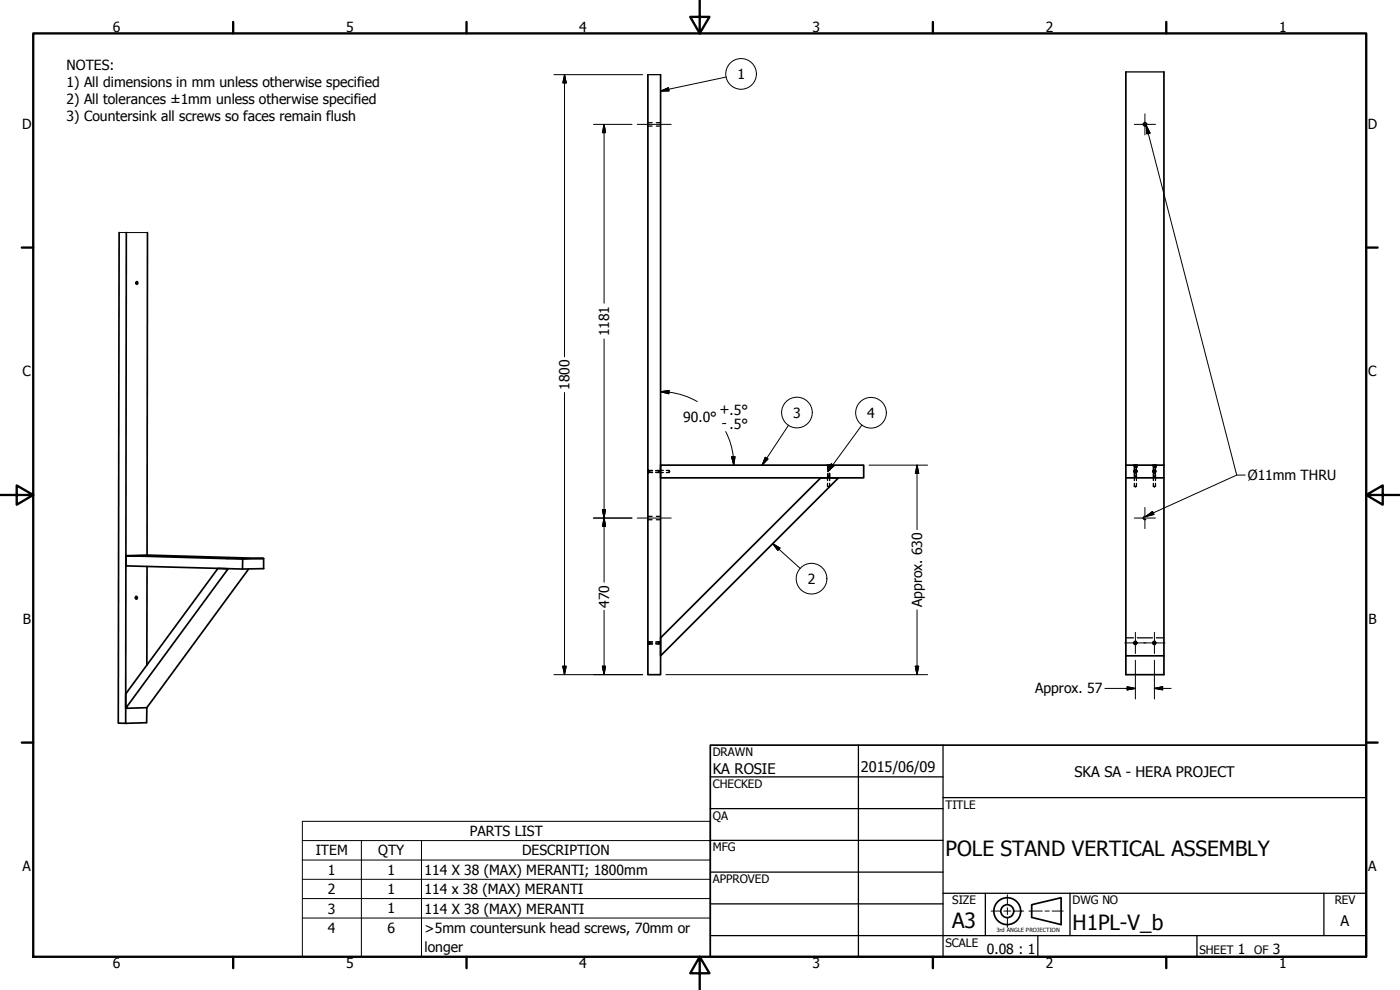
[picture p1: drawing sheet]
<svg xmlns="http://www.w3.org/2000/svg" width="420mm" height="297mm" viewBox="0 0 420 297" stroke-linecap="round" stroke-linejoin="round" font-family="sans-serif">
<!-- layer: Visible (ANSI) -->
<g fill="none" stroke="#000" stroke-width=".51">
<path d="M194.4 22.4v180h3.8v-180M337.9 21.6v118M349.3 21.6v118M35.8 69.8l-.3 147.2h2.2l.2-147.2M44.3 69.8l-.2 96.7M41 84.6a.32 .32 0 0 1 .4 .1 .32 .32 0 0 1-.1 .4 .32 .32 0 0 1-.5-.1zM198.2 139.6h61v3.8h-61zM337.9 139.6h11.4v3.8h-11.4zM337.9 143.4v53.4h11.4v-53.4M37.8 166.7l6.3-.2 35 1.1-6.3 .2zM37.8 166.7v3.1l35 .9 6.3-.1v-3M44.1 170v29.6"/>
<path d="M67.9 167.5h.9zM71.1 167.4h.9zM72.8 167.8v2.9M74.6 170.7l-30.5 41.6-6.4 .2v-4.3l27.7-37.7 3.1 .2-30.8 41.8M198.2 191.4l48.1-48h5.4l-53.5 53.4zM337.9 196.8v5.6h11.4v-5.6M44.1 212.3l-.1 4.5-6.3 .2"/>
<circle cx="343.6" cy="37.3" r=".48"/>
<circle cx="41" cy="179.3" r=".36"/>
</g>
<!-- layer: Visible Narrow (ANSI) -->
<path d="M194.4 22.4h3.8M337.9 21.6h11.4" fill="none" stroke="#000" stroke-width=".38"/>
<!-- layer: Hidden (ANSI) -->
<g fill="none" stroke="#000" stroke-width=".38">
<path d="M194.4 37.8h1.3M194.4 36.8h1.3M197 37.8h1.2M197 36.8h1.2M248.1 139.6h.1M248.3 139.7l.3 .1M248.3 139.7h.2M248.3 139.7v.1M248.4 139.9h.1M248.4 139.8v1.2M248.5 139.9l.2 .1M248.5 139.7h.1"/>
<path d="M248.5 139.9h.1M248.5 139.6l-.2 .1M248.5 139.8l.2 .1M248.5 139.6l.1 .2M248.6 139.6l.1 .3M248.7 139.8v.1M248.7 139.8l.1 .1M248.7 139.6v.3l-.2-.1M248.8 139.6h.1M248.8 139.8h.2M248.8 139.9h.1M248.8 139.6v.3"/>
<path d="M248.9 139.6l.3 .1zM248.9 139.9l-.1 .1M248.9 139.7h.1M249 139.9h-.1M249 139.8v1.2M249.2 139.7l-.2 .1M249.3 139.6h-.1M340.1 139.6h.1M340.3 139.7h.3M340.3 139.7l.2 .2M340.5 139.9v.1M340.5 139.9h.2"/>
<path d="M340.5 139.7h.1M340.6 139.6l.1 .1M340.6 139.6l-.3 .1M340.7 139.8l.1 .1M340.7 139.6h.1M340.7 139.8h-.3v1.2M340.7 139.6v.2M340.7 139.8h.1M340.7 139.8v.1M340.8 139.6h.1M340.8 139.8l-.1 .1M340.8 139.8l.1 .1"/>
<path d="M340.8 139.9h.2M340.8 139.6l-.1 .3M340.9 139.9h.1M340.9 139.8h.2M340.9 139.7h-.1M340.9 139.6l.3 .1zM341 139.9v.1M341 139.7h.1M341.1 139.8v1.2M341.1 139.9h-.1M341.2 139.7l-.1 .1M341.4 139.6h-.2"/>
<path d="M345.8 139.6h.1M346 139.7h.3M346 139.7l.1 .1M346.1 139.8h.2M346.1 139.8v1.2M346.1 139.9h.1M346.2 139.9l.2 .1M346.2 139.9h.2M346.2 139.7h.1M346.3 139.6l.1 .1M346.3 139.6l-.3 .1M346.3 139.8h.1"/>
<path d="M346.4 139.6h.1M346.4 139.8h.1M346.4 139.6l.1 .3M346.4 139.6l.1 .1M346.5 139.8h.1M346.5 139.6h.1M346.5 139.9h.2M346.5 139.6v.3M346.5 139.6v.1M346.6 139.6h.3M346.6 139.6l.3 .1M346.7 139.9l-.2 .1"/>
<path d="M346.7 139.7h-.1M346.8 139.8l-.2 .1M346.8 139.8v1.2M346.8 139.9h-.1M346.9 139.6v.1M346.9 139.7l-.1 .1M347.1 139.6h-.1M194.4 141h.1M194.4 141.9h.1M194.4 141.7h.1M194.4 141l.3 .2M194.4 155.9h1.3"/>
<path d="M194.4 154.9h1.3M194.4 141v.3M194.4 141.6v.3M194.4 141.2h.1M194.4 141.3h.2M194.6 141.3l.2 .2h-.4h.2M194.6 141.4v.1M194.6 141.5v.1M194.6 141.5h.1M194.7 141.4h.1M194.6 141.5v.3M194.6 141.8l-.2 .2"/>
<path d="M194.6 141.8h1.2M194.7 141.2h.1M194.7 141.7h.1M194.7 141.2v.1M194.7 141.5v.2M194.7 141.5l-.1 .2M194.7 141.7l-.1 .1M194.9 141.2h.1M194.8 141.7h.1M194.8 141.2v.2M194.8 141.5v.2M194.9 141.7h.1"/>
<path d="M194.9 141.2v.1M194.9 141.5v.2M194.9 141.2h.9M194.9 141.7h.9M195.8 141.1h-1.2l.1 .3M196.7 141.2h1M196.7 141.7h1M197 155.9h1.2M197 154.9h1.2M197 141.8h2.1M197 141.1h2.1M197.7 141.2v.1"/>
<path d="M197.7 141.5v.2M197.7 141.7h.1M197.9 141.2v.2M197.9 141.5v.2M200 141.8h.8M200 141.1h.8M200.8 141.1v.2M200.8 141.5v.3M200.8 141.1l.1 .1M200.9 141.7l-.1 .1M200.9 141.3v.2M248.3 145.9h.2"/>
<path d="M248.3 145.9l.2 .1M248.3 143.4v.8M248.3 145v.9M248.4 142.2v1.2M248.5 142.9h.1M248.5 142v1.2h.2M248.5 140.1h.2M248.5 146h.3M248.6 140.1l-.1 .9M248.8 145.9h.2M248.8 142.9h.1M248.8 140.1l.1 .9"/>
<path d="M248.8 140.1h.1M248.9 142l-.1 1.2M249 145.9l-.1 .1M249 145v.9M249 142.2v2M340.4 141.7a.43 .43 0 0 1 .3-.7 .43 .43 0 0 1 .4 .7M340.4 145.9h.3M340.4 145.9l.2 .1M340.4 142.2v2M340.4 145v.9M340.5 140h.1M340.5 141.4h.1"/>
<path d="M340.5 142.9h.2M340.5 140h.2M340.5 142.9l.1 .1M340.5 142v.9M340.6 141.5v-.1a.23 .23 0 0 1 .3-.2 .23 .23 0 0 1 0 .4M340.6 143.1l.1 .1M340.6 140.1h.1M340.6 141.3h.1M340.6 141.3l.1 .4M340.6 141.5h.1M340.6 141.3l.1 .1M340.6 141.4v.1"/>
<path d="M340.7 141.7h.1M340.7 140.1h-.2v.9M340.7 141.2h.1M340.7 146h.2M340.7 141.2l-.2 .3 .1 .1M340.7 141.2l.3 .4M340.7 141.6h.1M340.7 141.3h.1M340.7 141.2l.2 .3M340.7 141.3h.2M340.8 141.3h.1M340.8 141.5h.1"/>
<path d="M340.8 141.6h.1M340.8 141.4h.1M340.8 141.7h.1M340.8 140h.2M340.8 140.1h.2M340.9 140.1l.1 .9a.51 .51 0 0 0-.8 .5 .51 .51 0 0 0 .8 .4M340.9 141.5h.1M340.9 145.9h.2M340.9 142.9h.1M340.9 141.3h.1M340.9 141.3l-.1 .1M340.9 141.1a.33 .33 0 0 0-.5 .3 .33 .33 0 0 0 .5 .3"/>
<path d="M340.9 140h.1M340.9 141.3l-.2 .4M340.9 141.4v.1M341 141.5h.1M341 143.1l-.2 .1M341 142v1M341.1 145.9l-.1 .1M341.1 142.2v2M341.1 145v.9M343.9 155a.49 .49 0 0 0-.8 .4 .49 .49 0 0 0 .8 .4M346.1 141.7a.43 .43 0 0 1 .4-.7 .43 .43 0 0 1 .3 .7M346.1 145.9h.2"/>
<path d="M346.1 145.9l.2 .1M346.1 142.2v2M346.1 145v.9M346.3 141.5h.1M346.2 142.9h.2M346.2 142v1M346.3 141.3l.2 .4 .1-.4M346.3 141.5l.2-.3 .1 .4M346.3 143.1l.1 .1M346.3 140.1h.1M346.3 141.3h.1M346.3 141.5h.2"/>
<path d="M346.3 141.4v.1M346.3 146h.3M346.3 141.3l.1 .1M346.4 141.5h.1M346.4 141.7h.1M346.4 140.1h-.2v.9M346.5 141.2l-.3 .1 .1 .3M346.5 141.2l.2 .1-.1 .3M346.5 141.3h-.1M346.5 141.2l.1 .3M346.5 140.1h.2v.9a.51 .51 0 0 0-.8 .5 .51 .51 0 0 0 .8 .4M346.5 141.5l.1 .1"/>
<path d="M346.6 141.4h.1M346.6 141.5h.1M346.5 141.7h.1M346.5 142.9h.2M346.5 140.1h.1M346.5 141.5h.1M346.5 141.3h.1M346.6 141.1a.31 .31 0 0 0-.5 .3 .31 .31 0 0 0 .5 .3M346.6 141.4v.1M346.6 145.9h.2M346.6 141.3l-.1 .1M346.6 143.1l-.1 .1"/>
<path d="M346.6 141.3h-.1M346.7 142v1M346.8 145.9l-.2 .1M346.8 142.2v2M346.8 145v.9M194.4 192.5h.1M194.4 193.3h.1M194.4 193h.2M194.4 192.4l.3 .2M194.4 192.5v.3M194.4 193v.3M194.4 193h.3"/>
<path d="M194.6 192.9v.1M194.6 192.8h-.2h.3M194.6 193v.2h1.2M194.6 193h.1M194.6 192.8h.1M194.7 192.6h.1M194.7 193.2h.1M194.7 193.2l-.3 .2M194.7 192.6v.2M194.7 193v.2M194.7 192.8v.2M194.7 192.9l-.3 .1"/>
<path d="M194.8 192.7h.1M194.8 193.1h.1M194.8 192.6v.2M194.8 193v.2M194.9 193.2h.9M194.9 192.6h.9M194.9 192.6v.2M194.9 193v.2M195.8 192.6h-1.2v.2M196.7 193.2h1M196.7 192.6h1M197 193.2h1.2"/>
<path d="M197 192.6h1.2M197.7 192.6v.2M197.7 193v.2M197.9 192.7v.1M197.9 193v.1M337.9 191.4h2.3M340.4 193.2a.45 .45 0 0 1 .3-.7 .45 .45 0 0 1 .4 .7M340.5 192.8h.1M340.6 192.7l.1-.1-.1 .4zM340.6 192.9v.1M340.6 192.7v.1M340.6 192.9l.1 .2"/>
<path d="M340.6 193h.1M340.6 192.9h.1M340.7 193h.1M340.7 192.6v.2M340.7 192.8l-.1 .1M340.7 193h-.1M340.7 192.8h.1M340.7 192.6v.1M340.7 192.6l.3 .4M340.7 192.6l.2 .4M340.7 192.7l.2 .3M340.7 192.7v.1"/>
<path d="M340.7 193v.1M340.8 192.8l.1-.2a.32 .32 0 0 0-.4 .1 .32 .32 0 0 0 0 .4 .32 .32 0 0 0 .4 .1v-.2M340.8 192.8h.1M340.8 193h.1M340.8 193v.2M340.8 192.6v.2M340.8 192.8l.1 .1M340.9 192.9l-.2 .2M340.9 192.9v.1M340.9 192.8h.1M340.9 192.8h-.1M341 192.5a.51 .51 0 0 0-.8 .4 .51 .51 0 0 0 .8 .4"/>
<path d="M341.3 191.4h4.6M346.1 193.2a.45 .45 0 0 1 .4-.7 .45 .45 0 0 1 .3 .7M346.3 192.9v.1M346.3 192.7l.1 .1M346.3 192.6l-.1 .4zM346.3 192.8l.2 .3M346.4 193h.1M346.4 193l.1 .1M346.4 193l-.1 .1M346.5 192.6l.1 .4M346.5 192.7l-.1 .1M346.5 192.7l.1 .3"/>
<path d="M346.5 192.8h.1M346.5 193v.2M346.5 192.6v.2M346.5 192.9h.1M346.5 192.8l.1-.1zM346.5 192.6v.1M346.5 193.1v.1M346.6 192.6a.29 .29 0 0 0-.5 .3 .29 .29 0 0 0 .5 .3M346.6 192.9l-.1 .2M346.6 192.8v.1M346.6 192.9v.2M346.6 192.7l-.1 .1"/>
<path d="M346.7 192.5a.51 .51 0 0 0-.8 .4 .51 .51 0 0 0 .8 .4M347 191.4h2.3"/>
</g>
<g fill="#000">
<circle cx="248.5" cy="139.7" r=".19"/>
<circle cx="248.5" cy="139.6" r=".19"/>
<circle cx="248.5" cy="139.8" r=".19"/>
<circle cx="248.6" cy="139.7" r=".19"/>
<circle cx="248.7" cy="139.6" r=".19"/>
<circle cx="248.7" cy="139.7" r=".19"/>
<circle cx="248.7" cy="139.8" r=".19"/>
<circle cx="248.8" cy="139.7" r=".19"/>
<circle cx="248.9" cy="139.8" r=".19"/>
<circle cx="248.9" cy="139.7" r=".19"/>
<circle cx="249" cy="139.6" r=".19"/>
<circle cx="340.5" cy="139.6" r=".19"/>
<circle cx="340.5" cy="139.7" r=".19"/>
<circle cx="340.6" cy="139.8" r=".19"/>
<circle cx="340.7" cy="139.6" r=".19"/>
<circle cx="340.7" cy="139.7" r=".19"/>
<circle cx="340.7" cy="139.9" r=".19"/>
<circle cx="340.7" cy="139.8" r=".19"/>
<circle cx="340.8" cy="139.9" r=".19"/>
<circle cx="340.8" cy="139.7" r=".19"/>
<circle cx="340.8" cy="139.6" r=".19"/>
<circle cx="340.8" cy="139.8" r=".19"/>
<circle cx="340.9" cy="139.7" r=".19"/>
<circle cx="340.9" cy="139.8" r=".19"/>
<circle cx="341" cy="139.6" r=".19"/>
<circle cx="341" cy="139.7" r=".19"/>
<circle cx="346.2" cy="139.7" r=".19"/>
<circle cx="346.2" cy="139.6" r=".19"/>
<circle cx="346.3" cy="139.8" r=".19"/>
<circle cx="346.3" cy="139.9" r=".19"/>
<circle cx="346.4" cy="139.9" r=".19"/>
<circle cx="346.4" cy="139.6" r=".19"/>
<circle cx="346.4" cy="139.7" r=".19"/>
<circle cx="346.5" cy="139.8" r=".19"/>
<circle cx="346.5" cy="139.9" r=".19"/>
<circle cx="346.5" cy="139.7" r=".19"/>
<circle cx="346.5" cy="139.6" r=".19"/>
<circle cx="346.6" cy="139.8" r=".19"/>
<circle cx="346.6" cy="139.9" r=".19"/>
<circle cx="346.7" cy="139.6" r=".19"/>
<circle cx="346.7" cy="139.7" r=".19"/>
<circle cx="194.4" cy="141.4" r=".19"/>
<circle cx="194.4" cy="141.6" r=".19"/>
<circle cx="194.4" cy="141.3" r=".19"/>
<circle cx="194.4" cy="141.2" r=".19"/>
<circle cx="194.4" cy="141.5" r=".19"/>
<circle cx="194.6" cy="141.3" r=".19"/>
<circle cx="194.6" cy="141.4" r=".19"/>
<circle cx="194.6" cy="141.6" r=".19"/>
<circle cx="194.6" cy="141.5" r=".19"/>
<circle cx="194.7" cy="141.5" r=".19"/>
<circle cx="248.5" cy="140" r=".19"/>
<circle cx="248.5" cy="140.1" r=".19"/>
<circle cx="248.9" cy="140" r=".19"/>
<circle cx="248.9" cy="140.1" r=".19"/>
<circle cx="340.5" cy="141.4" r=".19"/>
<circle cx="340.6" cy="140.1" r=".19"/>
<circle cx="340.6" cy="140" r=".19"/>
<circle cx="340.6" cy="141.4" r=".19"/>
<circle cx="340.6" cy="141.5" r=".19"/>
<circle cx="340.7" cy="141.5" r=".19"/>
<circle cx="340.7" cy="141.4" r=".19"/>
<circle cx="340.7" cy="141.3" r=".19"/>
<circle cx="340.7" cy="141.2" r=".19"/>
<circle cx="340.7" cy="141.6" r=".19"/>
<circle cx="340.8" cy="141.7" r=".19"/>
<circle cx="340.8" cy="141.3" r=".19"/>
<circle cx="340.8" cy="141.2" r=".19"/>
<circle cx="340.8" cy="141.6" r=".19"/>
<circle cx="340.8" cy="141.4" r=".19"/>
<circle cx="340.9" cy="141.3" r=".19"/>
<circle cx="340.9" cy="141.5" r=".19"/>
<circle cx="340.9" cy="140.1" r=".19"/>
<circle cx="340.9" cy="141.4" r=".19"/>
<circle cx="340.9" cy="141.6" r=".19"/>
<circle cx="341" cy="140.1" r=".19"/>
<circle cx="341" cy="141.4" r=".19"/>
<circle cx="341" cy="141.5" r=".19"/>
<circle cx="346.2" cy="140.1" r=".19"/>
<circle cx="346.2" cy="141.4" r=".19"/>
<circle cx="346.2" cy="140" r=".19"/>
<circle cx="346.3" cy="140" r=".19"/>
<circle cx="346.3" cy="140.1" r=".19"/>
<circle cx="346.3" cy="141.4" r=".19"/>
<circle cx="346.3" cy="141.5" r=".19"/>
<circle cx="346.4" cy="141.4" r=".19"/>
<circle cx="346.4" cy="141.3" r=".19"/>
<circle cx="346.4" cy="141.5" r=".19"/>
<circle cx="346.4" cy="141.2" r=".19"/>
<circle cx="346.4" cy="141.7" r=".19"/>
<circle cx="346.4" cy="141.6" r=".19"/>
<circle cx="346.5" cy="141.6" r=".19"/>
<circle cx="346.5" cy="141.3" r=".19"/>
<circle cx="346.5" cy="141.4" r=".19"/>
<circle cx="346.5" cy="141.2" r=".19"/>
<circle cx="346.5" cy="141.5" r=".19"/>
<circle cx="346.5" cy="141.7" r=".19"/>
<circle cx="346.6" cy="141.5" r=".19"/>
<circle cx="346.6" cy="141.4" r=".19"/>
<circle cx="346.6" cy="140.1" r=".19"/>
<circle cx="346.6" cy="140" r=".19"/>
<circle cx="346.7" cy="140.1" r=".19"/>
<circle cx="346.7" cy="141.4" r=".19"/>
<circle cx="346.7" cy="140" r=".19"/>
<circle cx="194.4" cy="193.2" r=".19"/>
<circle cx="194.4" cy="193" r=".19"/>
<circle cx="194.4" cy="192.8" r=".19"/>
<circle cx="194.4" cy="192.6" r=".19"/>
<circle cx="194.6" cy="193" r=".19"/>
<circle cx="194.6" cy="192.9" r=".19"/>
<circle cx="194.6" cy="192.8" r=".19"/>
<circle cx="194.7" cy="193" r=".19"/>
<circle cx="194.7" cy="192.8" r=".19"/>
<circle cx="194.8" cy="192.7" r=".19"/>
<circle cx="194.8" cy="193.1" r=".19"/>
<circle cx="194.8" cy="193.2" r=".19"/>
<circle cx="194.8" cy="192.6" r=".19"/>
<circle cx="194.9" cy="193.1" r=".19"/>
<circle cx="194.9" cy="192.7" r=".19"/>
<circle cx="340.5" cy="193" r=".19"/>
<circle cx="340.5" cy="192.8" r=".19"/>
<circle cx="340.6" cy="193" r=".19"/>
<circle cx="340.6" cy="192.9" r=".19"/>
<circle cx="340.7" cy="193" r=".19"/>
<circle cx="340.7" cy="192.8" r=".19"/>
<circle cx="340.7" cy="192.6" r=".19"/>
<circle cx="340.7" cy="193.2" r=".19"/>
<circle cx="340.8" cy="192.8" r=".19"/>
<circle cx="340.8" cy="193" r=".19"/>
<circle cx="340.8" cy="193.2" r=".19"/>
<circle cx="340.8" cy="192.6" r=".19"/>
<circle cx="340.9" cy="192.9" r=".19"/>
<circle cx="341" cy="193" r=".19"/>
<circle cx="341" cy="192.8" r=".19"/>
<circle cx="346.2" cy="193" r=".19"/>
<circle cx="346.2" cy="192.8" r=".19"/>
<circle cx="346.3" cy="192.9" r=".19"/>
<circle cx="346.3" cy="193" r=".19"/>
<circle cx="346.4" cy="192.6" r=".19"/>
<circle cx="346.4" cy="193" r=".19"/>
<circle cx="346.4" cy="193.2" r=".19"/>
<circle cx="346.4" cy="192.8" r=".19"/>
<circle cx="346.5" cy="192.8" r=".19"/>
<circle cx="346.5" cy="193" r=".19"/>
<circle cx="346.5" cy="193.2" r=".19"/>
<circle cx="346.5" cy="192.6" r=".19"/>
<circle cx="346.6" cy="192.9" r=".19"/>
<circle cx="346.6" cy="193" r=".19"/>
<circle cx="346.7" cy="192.8" r=".19"/>
<circle cx="346.7" cy="193" r=".19"/>
</g>
<!-- layer: Symbol (ANSI) -->
<g fill="none" stroke="#000" stroke-width=".3">
<path d="M198.2 27.4l2.4-1.1 .2 1zM218 23.1l-19.8 4.3M344 37.6l1.1 2.3-.9 .3zM344 37.6l27.2 104.9M229.7 137.2l.8 .5-1.8 1.9zM236.7 127.6l-8 12M249.5 139.2l.8 .5-1.8 1.8zM258.7 127.5l-10.2 14M343.9 155l2-1.5 .4 .9zM373.7 142.5h-2.5l-27.3 12.5M231.9 163.1l2.2 1.4-.7 .6zM231.9 163.1l8.3 7.4"/>
<path d="M90.7 252.2v-5.8h122.5v5.8M90.7 252.2h122.5v5.8M90.7 252.2v34.9h122.5v-29.1M90.7 258h122.5M108.5 252.2v34.9M126.5 252.2v34.9M90.7 263.8h122.5M90.7 269.6h122.5M90.7 275.4h122.5"/>
<circle cx="222.4" cy="22.2" r="4.6"/>
<circle cx="239.2" cy="123.8" r="4.6"/>
<circle cx="261.4" cy="123.8" r="4.6"/>
<circle cx="243.6" cy="173.6" r="4.6"/>
</g>
<!-- layer: Border (ANSI) -->
<g fill="none" stroke="#000" stroke-width=".7">
<path d="M10 10h400v277.1h-400zM70 6.6v3.4M140 6.6v3.4M210 0v10l-2.9-4.9h5.8l-2.9 4.9M280 6.6v3.4M350 6.6v3.4M6.5 74.3h3.5M410 74.3h3.4M0 148.5h10l-5-2.8v5.7l5-2.9M410 148.5l5 2.9v-5.7l-5 2.8h10M6.5 222.8h3.5M410 222.8h3.4"/>
<path d="M70 287.1v3.4M140 287.1v3.4M210 287.1l2.9 4.9h-5.8l2.9-4.9v9.9M280 287.1v3.4M350 287.1v3.4"/>
</g>
<!-- layer: Title (ANSI) -->
<g fill="none" stroke="#000" stroke-width=".38">
<path d="M213.2 233.1h69.8M257.6 223.6v63.5M283 239.3h127M283 223.6v63.5M213.2 242.6h69.8M213.2 252.1h69.8M213.2 261.7h69.8M213.2 271.2h69.8M283 268h127M295.7 268v12.7M321.1 268v12.7M397.3 268v12.7"/>
<path d="M213.2 280.7h196.8M311.5 280.7v6.4M359.2 280.7v6.4"/>
</g>
<path d="M213.2 223.6h196.8v63.5h-196.8z" fill="none" stroke="#000" stroke-width=".51"/>
<!-- layer: Sketch Geometry (ANSI) -->
<path d="M35.8 69.8h8.5M297.4 273.4h2.8M301.2 273.4h2.2M302.3 268.5v2.8M302.3 272.3v2.1M302.3 275.5v2.7M304.4 273.4h2.8M308.8 273.4h4M313.6 273.4h1.3M315.8 273.4h3.3" fill="none" stroke="#000" stroke-width=".3"/>
<!-- layer: Dimension (ANSI) -->
<g fill="none" stroke="#000" stroke-width=".3">
<path d="M166.2 22.4h26.6M169.4 22.4l.5 2.5h-1zM169.4 22.4v84.6M178.1 37.3h11.6M181.3 37.3l.4 2.5h-.9zM181.3 37.3v53.7M169.4 117.8v84.6M181.3 101.7v73M198.2 117.5l2.6-.3-.1 1zM198.2 117.5l2.5 .2M200.7 117.7a22 22 0 0 1 8.5 2.8M217.8 129.5a22 22 0 0 1 2.4 10.1"/>
<path d="M219.6 137.1l1-.1-.4 2.6zM260.8 139.6h17.6M275.2 139.6l.5 2.4h-1zM275.2 139.6v19.3M178.1 155.4h11.6M180.8 152.9h.9l-.4 2.5zM181.3 155.4l.4 2.5h-.9zM168.9 199.9h1l-.5 2.5zM180.8 199.9h.9l-.4 2.5zM181.3 183.1v19.3M274.7 199.9h1l-.5 2.5zM275.2 183v19.4"/>
<path d="M340.7 198.1v11.6M346.5 198.1v11.6M166.2 202.4h26.6M199.8 202.4h78.6M331.6 206.6h9.1M338.3 206l2.4 .6-2.4 .4zM346.5 206.6l2.4-.6v1zM346.5 206.6h5"/>
</g>
<g fill="#000" stroke="#000" stroke-width=".3">
<path d="M169.4 22.4l.5 2.5zM169.4 22.4l.5 2.5h-1zM181.3 37.3l.4 2.5zM181.3 37.3l.4 2.5h-.9zM198.2 117.5l2.6-.3zM198.2 117.5l2.6-.3-.1 1zM219.6 137.1l.6 2.5zM219.6 137.1l1-.1-.4 2.6zM180.8 152.9l.5 2.5zM180.8 152.9h.9l-.4 2.5zM181.3 155.4l.4 2.5zM181.3 155.4l.4 2.5h-.9z"/>
<path d="M275.2 139.6l.5 2.4zM275.2 139.6l.5 2.4h-1zM168.9 199.9l.5 2.5zM168.9 199.9h1l-.5 2.5zM180.8 199.9l.5 2.5zM180.8 199.9h.9l-.4 2.5zM274.7 199.9l.5 2.5zM274.7 199.9h1l-.5 2.5zM338.3 207l2.4-.4zM338.3 206l2.4 .6-2.4 .4zM346.5 206.6l2.4-.6zM346.5 206.6l2.4-.6v1z"/>
</g>
<!-- layer: Center Mark (ANSI) -->
<path d="M340.4 37.3h6.4M343.6 34.1v6.4M340.4 155.4h6.4M343.6 152.3v6.3M337.6 192.9h6.3M340.7 189.7v6.4M343.3 192.9h6.3M346.5 189.7v6.4" fill="none" stroke="#000" stroke-width=".3"/>
<!-- layer: Sketch Geometry (ANSI) -->
<g fill="none" stroke="#000" stroke-width=".51">
<path d="M309.6 271.4l8.9-2v8l-8.9-2.1z"/>
<circle cx="302.3" cy="273.4" r="4"/>
<circle cx="302.3" cy="273.4" r="1.94"/>
</g>
<!-- layer: Symbol (ANSI) -->
<path d="M198.2 27.4l2.4-1.1zM198.2 27.4l2.4-1.1 .2 1zM344 37.6l1.1 2.3zM344 37.6l1.1 2.3-.9 .3zM229.7 137.2l-1 2.4zM229.7 137.2l.8 .5-1.8 1.9zM249.5 139.2l-1 2.3zM249.5 139.2l.8 .5-1.8 1.8zM343.9 155l2-1.5zM343.9 155l2-1.5 .4 .9zM231.9 163.1l2.2 1.4zM231.9 163.1l2.2 1.4-.7 .6z" fill="#000" stroke="#000" stroke-width=".3"/>
<!-- layer: Centerline (ANSI) -->
<path d="M191.3 37.3h10.1M191.3 155.4h10.1" fill="none" stroke="#000" stroke-width=".3"/>
<g font-size="6.3">
<text x="283.8" y="257">POLE STAND VERTICAL ASSEMBLY</text>
<text x="285.8" y="278.6">A3</text>
<text x="321.9" y="279">H1PL-V_b</text>
</g>
<g font-size="4.4">
<text x="213.9" y="232.2">KA ROSIE</text>
<text x="258.4" y="231.6">2015/06/09</text>
<text x="322.5" y="233">SKA SA - HERA PROJECT</text>
<text x="402.3" y="277.9">A</text>
</g>
<g font-size="4.2">
<text x="33.8" y="9.6">6</text>
<text x="103.9" y="9.6">5</text>
<text x="173.9" y="9.6">4</text>
<text x="243.8" y="9.6">3</text>
<text x="313.9" y="9.6">2</text>
<text x="383.9" y="9.6">1</text>
<text x="20" y="21.1">NOTES:</text>
<text x="221.3" y="23.7">1</text>
<text x="20" y="26.1">1) All dimensions in mm unless otherwise specified</text>
<text x="20" y="31.2">2) All tolerances ±1mm unless otherwise specified</text>
<text x="6.7" y="38.7">D</text>
<text x="20" y="36.2">3) Countersink all screws so faces remain flush</text>
<text x="410.5" y="38.7">D</text>
<text x="182.8" y="101" transform="rotate(-90 182.8 101)">1181</text>
<text x="6.8" y="113">C</text>
<text x="410.7" y="113">C</text>
<text x="170.9" y="117" transform="rotate(-90 170.9 117)">1800</text>
<text x="215.9" y="124.2">+.5°</text>
<text x="238.1" y="125.3">3</text>
<text x="260.2" y="125.3">4</text>
<text x="205" y="126.5">90.0°</text>
<text x="216.7" y="128.4">- .5°</text>
<text x="374.5" y="144.1">Ø11mm THRU</text>
<text x="242.4" y="175.2">2</text>
<text x="182.8" y="182.4" transform="rotate(-90 182.8 182.4)">470</text>
<text x="276.7" y="182.2" transform="rotate(-90 276.7 182.2)">Approx. 630</text>
<text x="6.9" y="187.2">B</text>
<text x="410.7" y="187.2">B</text>
<text x="310.6" y="208">Approx. 57</text>
<text x="141" y="250.9">PARTS LIST</text>
<text x="94.8" y="256.7">ITEM</text>
<text x="113.5" y="256.7">QTY</text>
<text x="156.7" y="256.7">DESCRIPTION</text>
<text x="6.8" y="261.4">A</text>
<text x="98.4" y="262.4">1</text>
<text x="116.3" y="262.4">1</text>
<text x="127.4" y="262.5">114 X 38 (MAX) MERANTI; 1800mm</text>
<text x="410.7" y="261.4">A</text>
<text x="98.4" y="268.3">2</text>
<text x="116.3" y="268.3">1</text>
<text x="127.4" y="268.3">114 x 38 (MAX) MERANTI</text>
<text x="98.4" y="274.1">3</text>
<text x="116.3" y="274.1">1</text>
<text x="127.4" y="274.1">114 X 38 (MAX) MERANTI</text>
<text x="98.4" y="279.8">4</text>
<text x="116.3" y="279.9">6</text>
<text x="127.4" y="279.9">&gt;5mm countersunk head screws, 70mm or</text>
<text x="127.4" y="285.7">longer</text>
<text x="296.2" y="286.2">0.08 : 1</text>
<text x="371.5" y="286.2">1</text>
<text x="382" y="286.2">3</text>
<text x="33.8" y="290.5">6</text>
<text x="103.9" y="290.5">5</text>
<text x="173.9" y="290.5">4</text>
<text x="243.8" y="290.5">3</text>
<text x="313.9" y="290.5">2</text>
<text x="383.9" y="290.5">1</text>
</g>
<g font-size="3.5">
<text x="213.9" y="226.9">DRAWN</text>
<text x="213.9" y="236.4">CHECKED</text>
<text x="213.9" y="245.9">QA</text>
<text x="283.8" y="242.6">TITLE</text>
<text x="213.9" y="255.4">MFG</text>
<text x="213.9" y="265">APPROVED</text>
<text x="285.8" y="271.3">SIZE</text>
<text x="321.9" y="271.3">DWG NO</text>
<text x="400.6" y="271.3">REV</text>
<text x="283.8" y="284">SCALE</text>
<text x="360" y="286.2">SHEET</text>
<text x="376.4" y="286.2">OF</text>
</g>
<text font-size="1.7" x="299" y="279.8">3rd ANGLE PROJECTION</text>
</svg>
